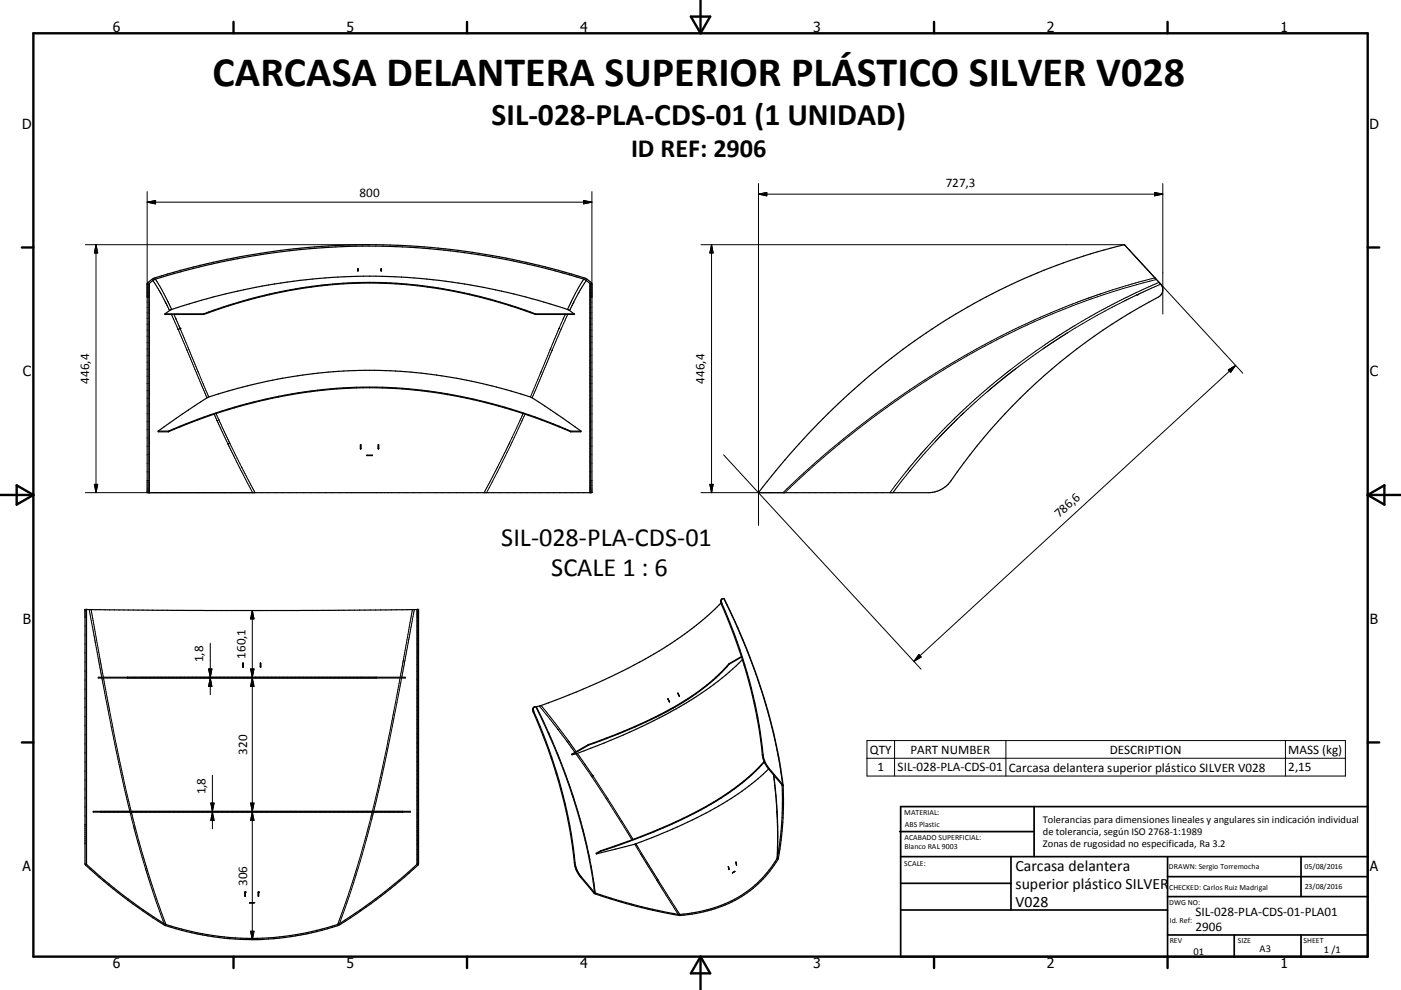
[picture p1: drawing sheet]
<svg xmlns="http://www.w3.org/2000/svg" width="420mm" height="297mm" viewBox="0 0 420 297" stroke-linecap="round" stroke-linejoin="round" font-family="sans-serif">
<g fill="none" stroke="#000" stroke-width=".36">
<path d="M44.3 84.8l1.4-1.1a210.5 210.5 0 0 1 130.2 0l1.4 1.1 .2 .4v62.6h-133.4v-62.6zM49.5 94.2l1.3-1a179.3 179.3 0 0 1 120 0l1.3 1M49.5 94.2l-.1 .1h11.7M49.5 94.2h11.6M61.1 94.2a135.1 135.1 0 0 1 73.5-7.3l12.4 2.9 7.6 2.3 5.9 2.1M61.1 94.3a135.3 135.3 0 0 1 88.9-3.5l10.5 3.5M61.1 94.2v.1M107.2 80.7l.2 .6zM107.2 81.2h.2M114.2 80.7l.2 .6zM114.2 81.2h.2M160.5 94.2h11.6"/>
<path d="M160.5 94.2v.1M172.1 94.2l.1 .1h-11.7M47.4 129.3l.1 .2h3M47.4 129.3l12.8-8.7a11.6 11.6 0 0 1 5.3-2.4 148.2 148.2 0 0 1 94 1.2l14.7 9.9M47.4 129.3h3.1M50.5 129.5a147.3 147.3 0 0 1 76-12.2 159.6 159.6 0 0 1 44.6 12.2M50.5 129.3v.2M50.5 129.3a148.2 148.2 0 0 1 74-12.5 158 158 0 0 1 46.6 12.5M108.1 133.4l.1 1.3zM108.1 134.6h.1M110 136.6l1.6 .1zM110 136.6h1.6"/>
<path d="M113.4 133.4l.1 1.3zM113.4 134.6h.1M171.1 129.3h3.1M171.1 129.3v.2M174.2 129.3l-.1 .2h-3M248.3 124a189.2 189.2 0 0 1 88.8-50.5l10.4 11.2a2.61 2.61 0 0 1-.2 4.4 174.8 174.8 0 0 0-63 56.1 8.3 8.3 0 0 1-6 2.6h-50.9l9.3-11.4 5.7-6.3zM44.6 147.8v-62.6l1.2-1a201.7 201.7 0 0 1 43-9.2 208.9 208.9 0 0 1 56.7 1.7 210.4 210.4 0 0 1 29.9 7.2l1.6 1.3v62.6M216.6 179.6l-.5 .6v.8M25.9 182.8l36 .4 38.1-.1 25.1-.3M25.9 182.8v76.3a138.8 138.8 0 0 0 23.8 18.3 80.7 80.7 0 0 0 52.1-.3 144.5 144.5 0 0 0 23.3-18v-76.3M25.9 182.8h-.4v76.5a143.1 143.1 0 0 0 24.2 18.4 80.8 80.8 0 0 0 52.2-.3 152 152 0 0 0 23.5-18.1l.1-76.5h-.4M72.8 198.9l.1 1.2z"/>
<path d="M78.1 198.9l.1 1.2zM216.1 180.9a109 109 0 0 1-29.7 20.5 213.6 213.6 0 0 1-24.7 10.4l-1.5 .3M216.1 181a152.3 152.3 0 0 1 12.6 46.4l.4 1M218.6 199.1a73.2 73.2 0 0 1-25 17.4l-10 4.3-7.2 2.6M218.6 199.1v.2M218.6 199.3a72.5 72.5 0 0 1-23.4 16.6 188.1 188.1 0 0 1-18.8 7.7M222.3 197l-3.7 2.1M222.3 197.1l-3.7 2.2M222.6 197.9a94.8 94.8 0 0 1-21.5 15.6 185.5 185.5 0 0 1-29.6 12.9M29.5 203.2h92v.2h-92zM38.2 203.2v.2M72.8 200.1h.1"/>
<path d="M78.1 200.1h.1M112.8 203.2v.2M160.2 212.1l-.3 .4v.5a157.2 157.2 0 0 1 12.8 47.3l1.2 2.3 4.3 5.2a144.1 144.1 0 0 0 25.6 6.6 36.9 36.9 0 0 0 25.5-11.8l3.1-4.1a3.8 3.8 0 0 0 .9-2.6 97.7 97.7 0 0 0 1.2-20.3l-4.1-4.9M160.2 212.1a1.09 1.09 0 0 0-.3 1.6 154.4 154.4 0 0 1 12.6 46.7l1.2 2.3 4.4 5.3a138.6 138.6 0 0 0 26 6.7 37.4 37.4 0 0 0 24.7-11l2.1-2.4 2.3-3.4a83.1 83.1 0 0 0 1.5-22.5l-4.1-4.8a7.8 7.8 0 0 1-1.8-3.8 153.5 153.5 0 0 0-12.5-46.2 .66 .66 0 0 1 .1-.8 .66 .66 0 0 1 .7-.2 178.6 178.6 0 0 1 17.7 56.1M200.2 209.7l.5 .9zM200.3 209.7h.1M203.2 208l.4 .9M203.2 208h.1M203.2 208l.5 .9M176.4 223.4l-4.9 2.8v.2M176.4 223.4v.2M176.4 223.6l-4.9 2.8"/>
<path d="M229.1 228.4l1.3 2.3M229.1 228.5a78.7 78.7 0 0 1-26.6 18.1 198.9 198.9 0 0 1-22.5 8.7M229.1 228.6a76 76 0 0 1-25.7 17.7l-4.5 2.1a224 224 0 0 1-18.8 7M230.4 230.7a90.3 90.3 0 0 1-27.3 17.4l-9.3 3.8a53.9 53.9 0 0 1-12.1 3.6l-2.9 .7M27.9 243.4h95.1v.2h-95zM30.3 243.4v.2M120.7 243.4v.2M180 255.3l-1.3 .7 .1 .2M180 255.3l.1 .1M180.1 255.4l-1.3 .8M218.4 260l.1 .9M218.4 260l.2 .8"/>
<path d="M218.4 260h.1M220.6 258.7l.2 .9M220.6 258.7h.1M220.6 258.7l.2 .8M220.7 258.7h-.1M220.7 258.7l.1 .9M73.4 267.6l.1 1.3zM74.9 270.8l1.2 .1zM77.4 267.6l.1 1.3zM218.6 260.8l-.1 .1M219.6 261.8h.1M219.7 261.8v.1"/>
<path d="M220.3 261.4l-.7 .4M220.3 261.4l-.6 .4"/>
</g>
<g fill="none" stroke="#000" stroke-width=".3">
<path d="M44.1 57.5v31.6h.5M177.5 57.5v31.6h-.5M227.4 55.1v102.5M227.4 58.2h121.2M227.4 58.2l2.5-.5v1.1zM346.1 57.7l2.5 .5-2.5 .6zM348.6 55.1v39.1M25.6 73.4h85.2M28.8 73.4v74.4M28.8 73.4l.5 2.5h-1zM44.1 60.7h133.4M44.1 60.7l2.5-.5v1z"/>
<path d="M175 60.2l2.5 .5-2.5 .5zM210.2 73.4h126.9M213.3 73.4l.5 2.5h-1zM213.3 73.4v74.4M338.5 75l7.8 8.4M44.1 85.2h.5M44.8 85v62.8M45.8 84.2l3.8 6.5M46.6 83.7l2.2 3.7 2.7 5.4M49.6 90.6l1.2 2.6M51.4 94.3l2 4.5M52.1 94.3l.6 1.3"/>
<path d="M52.7 95.7l1.3 2.8M52.7 95.6v.1M53.4 98.8h.1M53.4 98.8l2.6 6.2M54 98.5h.1M54 98.5l8.6 20.6M167.6 98.5h.1M169.5 94.3l-4.5 10.5M170.2 94.3l-4.6 10.7M171.9 90.8l-1.1 2.4M171.9 90.7v.1M172 90.6l-.1 .1"/>
<path d="M172 90.6h.1M175 83.7l-2.4 4.1-2.5 5M175.8 84.2l-3.8 6.4M176.8 85v62.8M177 85.2h.5M320.2 99.8l-1.9 1.1M337.4 90.2l-3.3 1.7a194.2 194.2 0 0 0-21.4 12.8M337.4 90.1v.1M340.9 88.4h.1M341 88.4l-3.6 1.7M346.3 83.4l-12.7 3.5-13.1 4.7-10.4 4.4-12.9 6.3a273.4 273.4 0 0 0-40.2 26.1l-12.1 10-10.2 9.4M346.3 83.4l26.3 28.6"/>
<path d="M346.7 83.9a237.2 237.2 0 0 0-84 40.7l-12.7 9.9-7.5 6.6-7.2 6.7h-25.1M347.5 84.7l-13.3 6.3-12.1 6.7-8.6 5.6-11.9 8.7-9.3 7.8-8.2 7.8-8.9 9.7-8.4 10.5M348 85.2l-7 3.2M56 105l6.1 14.4M56 105h.1M165 104.8l-6 14.3M165 104.8h.1M165.5 105l-6 14.4M165.6 105h-.1M296.9 116.8l-8.9 7.9M300.5 113.8l-.1 .1M303.7 111.3l-7.7 6.2"/>
<path d="M304.7 110.5l-7.7 6.2M305.3 110l-.1 .1M313.7 104l-9.6 7M316.5 102.1l-1.9 1.3M368.3 111l2.1-1.4-1.5 2.1zM370.4 109.6l-96.4 88.8M64.2 124.3l.8 1.8M64.8 124.1l.8 1.8M65 126.1l3.3 7M65.1 126.1h.1M65.6 125.9h.1M65.6 125.9l3.3 7"/>
<path d="M68.3 133.1h.1M68.3 133.1l7.5 14.7M68.9 132.9v.1M68.9 133l7.6 14.8h-50.9M156.8 124.1l-5.1 10.9-6.6 12.8M157.4 124.3l-4.6 9.9-6.9 13.6M216.9 136.5l59.3 64.3M287 125.7l-6.6 6.8M288 124.7l-6.7 6.8-4 4.4-4.7 5.5-4.9 6.4M289 123.9l-1 .8M28.3 145.3h1l-.5 2.5zM44.1 144.2h.5"/>
<path d="M177 144.2h.5M212.8 145.3h1l-.5 2.5zM217 179.6a175.9 175.9 0 0 1 17.6 55.7M25.5 185.2h.4M26 182.9v76.4M26.7 182.9l3.8 20.3M27.3 182.9l3.7 20.3M63 193v15.4M75.5 183.2h3.3M75.6 183.2v20M75.6 183.2l.6 2.5h-1.1zM123.6 182.9l-3.6 20.3"/>
<path d="M124.2 182.9l-3.7 20.3M125 182.9v76.4M125.1 185.2h.4M216.5 181.1l-.3 .1M275.5 196.4l.7 .7-2.2 1.3zM30.6 203.4l4.4 22.6 3.9 17.4M31 203.4l4.4 22.7 3.9 17.3M38.2 203.2h74.6M38.2 203.4h74.6M62.5 200.7h1l-.5 2.5zM63 203.4l.5 2.5h-1zM75.1 200.7h1.1l-.6 2.5z"/>
<path d="M75.6 203.4l.6 2.5h-1.1zM75.6 203.4v40M119.9 203.4l-4 21.2-4.3 18.8M120.4 203.4l-4.6 23.3-3.7 16.7M160.1 213.6l-.2 .1M160.6 212a175.4 175.4 0 0 1 17.6 55.8M160.8 212l5.7 12.4 4.3 11.2 3.4 10.9 2.7 11.3M161.7 211.8l5 6.3 5.7 7.6M162.2 211.7l8.2 10.5M63.7 232.6v16.1M170.4 222.2v.1M170.4 222.3l2.3 3.2"/>
<path d="M172.7 226.1l8.3 12.4 8.5 13.5M173.1 226l2.4 3.4M175.5 229.4h.1M175.5 229.4l2.2 3.4M177.7 232.8h.1M177.7 232.8l12.1 19M228.8 226.4l-.3 .1M230.6 230.6l-.2 .1M231.9 232.4l1.1 13.2-.1 12M232 232.6a141.4 141.4 0 0 1 1.1 24.6M234.5 235.6h.1M259.9 222.2h143.5v10.6h-143.5z"/>
<path d="M259.9 227.5h143.5M268.2 222.2v10.6M301.6 222.2v10.6M385.4 222.2v10.6M25.5 253.1h.4M25.5 247.4h.4M30.3 243.4h90.4M30.3 243.6h90.4M39 243.6l4.6 17.1 5.6 16.4M39.4 243.6l4.6 16.9 3.2 10 2.5 6.9M63.2 240.9h1l-.5 2.5zM63.7 243.6l.5 2.5h-1z"/>
<path d="M75.1 240.9h1.1l-.6 2.5zM75.6 243.6l.6 2.5h-1.1zM75.6 243.6v38.3M111.6 243.6l-4.9 17.9-5.5 15.9M112 243.6l-.3 1.2a298.1 298.1 0 0 1-9.9 32.3M125.1 253.1h.4M125.1 247.4h.4M172.4 258.8l-.2 .1M176.9 257.9l1.6 10M176.9 257.8v.1M190.3 253.3l13 21M190.6 253.1l13.2 21.3"/>
<path d="M75.1 279.4h1.1l-.6 2.5zM174.3 263l-.2 .2M203.8 274.4h.1M75.5 281.9h3.3"/>
</g>
<g fill="#000">
<circle cx="44.6" cy="147.8" r=".18"/>
<circle cx="227.4" cy="147.8" r=".18"/>
<circle cx="25.9" cy="182.8" r=".18"/>
<circle cx="125.1" cy="182.8" r=".18"/>
<circle cx="73.4" cy="267.6" r=".18"/>
<circle cx="73.5" cy="267.6" r=".18"/>
<circle cx="76.1" cy="270.8" r=".18"/>
<circle cx="77.4" cy="267.6" r=".18"/>
<circle cx="77.5" cy="267.6" r=".18"/>
</g>
<g fill="none" stroke="#000" stroke-width=".71">
<path d="M10 10h400v277h-400zM70 6.6v3.4M140 6.6v3.4M207.1 5h5.8l-2.9 5zM210 0v10M280 6.6v3.4M350 6.6v3.4M6.6 74.2h3.4M410 74.2h3.5M0 148.5h10M5 145.6l5 2.9-5 2.9zM410 148.5h10.1"/>
<path d="M410 148.5l5.1-2.9v5.8zM6.6 222.7h3.4M410 222.7h3.5M70 287v3.4M140 287v3.4M210 287v10M210 287l2.9 5h-5.8zM280 287v3.4M350 287v3.4"/>
</g>
<g fill="none" stroke="#000" stroke-width=".51">
<path d="M269.7 249.5h40.3M270 242h140v45h-140zM270 257h140M303.1 257v16M310 242v15M350 257v30M390.1 257v12M270 265h33.1M270 273h80M350 269h60M350 263h60M350 280.5h60"/>
<path d="M370 280.5v6.5M390.1 280.5v6.5"/>
</g>
<g fill="#000" stroke="#000" stroke-width=".3">
<path d="M227.4 58.2l2.5-.5v1.1zM346.1 57.7l2.5 .5-2.5 .6zM28.8 73.4l.5 2.5h-1zM44.1 60.7l2.5-.5v1zM175 60.2l2.5 .5-2.5 .5zM213.3 73.4l.5 2.5h-1zM368.3 111l2.1-1.4-1.5 2.1zM28.3 145.3h1l-.5 2.5zM212.8 145.3h1l-.5 2.5zM75.6 183.2l.6 2.5h-1.1zM275.5 196.4l.7 .7-2.2 1.3zM62.5 200.7h1l-.5 2.5z"/>
<path d="M63 203.4l.5 2.5h-1zM75.1 200.7h1.1l-.6 2.5zM75.6 203.4l.6 2.5h-1.1zM63.2 240.9h1l-.5 2.5zM63.7 243.6l.5 2.5h-1zM75.1 240.9h1.1l-.6 2.5zM75.6 243.6l.6 2.5h-1.1zM75.1 279.4h1.1l-.6 2.5z"/>
</g>
<text font-size="12.6" x="63.7" y="25.7">CARCASA DELANTERA SUPERIOR PLÁSTICO SILVER V028</text>
<text font-size="9.4" x="147.4" y="37.5">SIL-028-PLA-CDS-01 (1 UNIDAD)</text>
<g font-size="7.9">
<text x="189.2" y="47">ID REF: 2906</text>
<text x="150.3" y="163.8">SIL-028-PLA-CDS-01</text>
<text x="165.3" y="172.8">SCALE 1 : 6</text>
</g>
<g font-size="4.7">
<text x="304.5" y="261.2">Carcasa delantera</text>
<text x="304.5" y="266.6">superior plástico SILVER</text>
<text x="304.5" y="272">V028</text>
</g>
<g font-size="4.2">
<text x="33.9" y="9.6">6</text>
<text x="103.9" y="9.6">5</text>
<text x="173.9" y="9.6">4</text>
<text x="243.8" y="9.6">3</text>
<text x="313.9" y="9.6">2</text>
<text x="383.9" y="9.6">1</text>
<text x="6.7" y="38.7">D</text>
<text x="410.5" y="38.7">D</text>
<text x="6.9" y="112.9">C</text>
<text x="410.7" y="112.9">C</text>
<text x="6.9" y="187.1">B</text>
<text x="410.7" y="187.1">B</text>
<text x="6.8" y="261.4">A</text>
<text x="410.7" y="261.4">A</text>
<text x="33.9" y="290.4">6</text>
<text x="103.9" y="290.4">5</text>
<text x="173.9" y="290.4">4</text>
<text x="243.8" y="290.4">3</text>
<text x="313.9" y="290.4">2</text>
<text x="383.9" y="290.4">1</text>
</g>
<g font-size="3.9">
<text x="107.8" y="59.1">800</text>
<text x="283.5" y="56.2">727,3</text>
<text x="26.8" y="115.1" transform="rotate(-90 26.8 115.1)">446,4</text>
<text x="211.2" y="115.1" transform="rotate(-90 211.2 115.1)">446,4</text>
<text x="317.5" y="155.5" transform="rotate(-43 317.5 155.5)">786,6</text>
<text x="73.6" y="197.6" transform="rotate(-90 73.6 197.6)">160,1</text>
<text x="61" y="198.7" transform="rotate(-90 61 198.7)">1,8</text>
<text x="74.1" y="226.4" transform="rotate(-90 74.1 226.4)">320</text>
<text x="260.8" y="226.1">QTY</text>
<text x="273" y="226.1">PART NUMBER</text>
<text x="332.7" y="226.1">DESCRIPTION</text>
<text x="386.2" y="226.2">MASS (kg)</text>
<text x="263.1" y="231.4">1</text>
<text x="269.1" y="231.4">SIL-028-PLA-CDS-01</text>
<text x="302.4" y="231.5">Carcasa delantera superior plástico SILVER V028</text>
<text x="386.2" y="231.4">2,15</text>
<text x="61.6" y="238.3" transform="rotate(-90 61.6 238.3)">1,8</text>
<text x="74.1" y="265.8" transform="rotate(-90 74.1 265.8)">306</text>
<text x="358.4" y="274.9">SIL-028-PLA-CDS-01-PLA01</text>
<text x="358.4" y="279.4">2906</text>
</g>
<g font-size="3.1">
<text x="312.7" y="246.8">Tolerancias para dimensiones lineales y angulares sin indicación individual</text>
<text x="312.7" y="250.4">de tolerancia, según ISO 2768-1:1989</text>
<text x="312.7" y="254">Zonas de rugosidad no especificada, Ra 3.2</text>
<text x="357.8" y="286.5">01</text>
<text x="377.6" y="285.6">A3</text>
<text x="396.9" y="285.9">1 /1</text>
</g>
<g font-size="2.4">
<text x="271.1" y="244.4">MATERIAL:</text>
<text x="271.2" y="252">ACABADO SUPERFICIAL:</text>
<text x="271.3" y="248">ABS Plastic</text>
<text x="271.2" y="254.7">Blanco RAL 9003</text>
<text x="271.1" y="259.7">SCALE:</text>
<text x="350.4" y="260.8">DRAWN: Sergio Torremocha</text>
<text x="391.1" y="260.6">05/08/2016</text>
<text x="350.5" y="266.9">CHECKED: Carlos Ruiz Madrigal</text>
<text x="391.2" y="266.7">23/08/2016</text>
<text x="350.5" y="271.4">DWG NO:</text>
<text x="350.7" y="276.9">Id. Ref:</text>
<text x="350.7" y="282.8">REV</text>
<text x="371.1" y="282.9">SIZE</text>
<text x="390.8" y="283">SHEET</text>
</g>
</svg>
